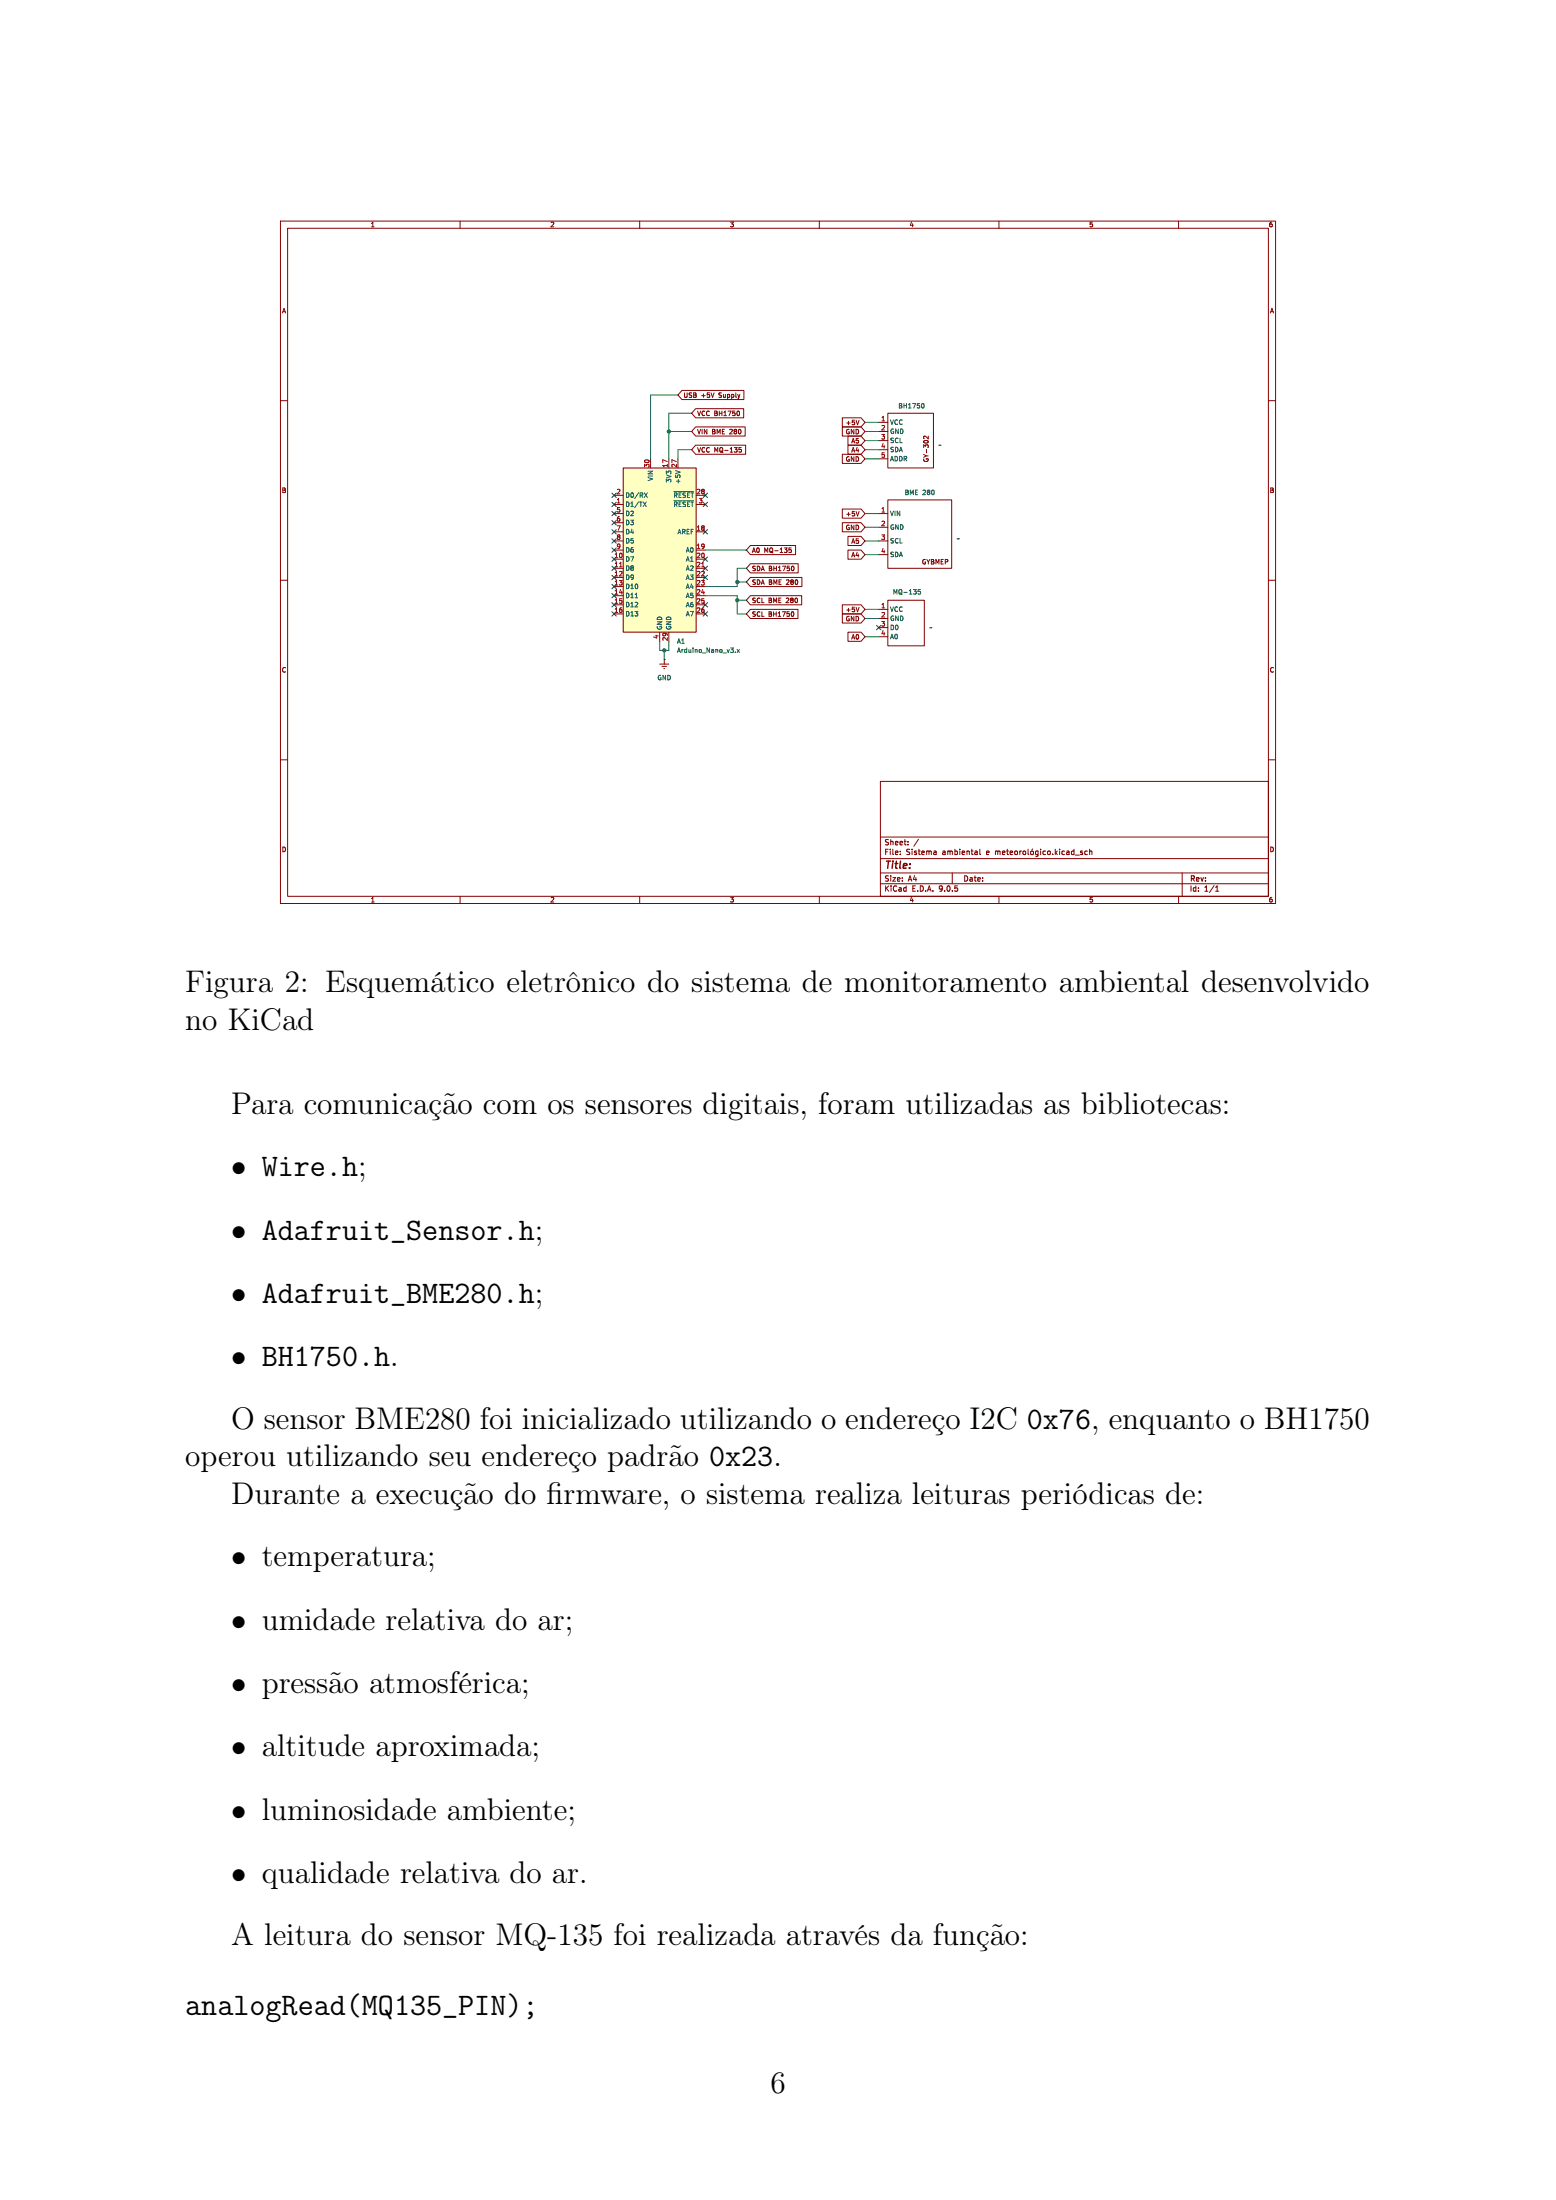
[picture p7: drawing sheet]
<svg xmlns="http://www.w3.org/2000/svg" width="210mm" height="297mm" viewBox="0 0 210 297" stroke-linecap="round" stroke-linejoin="round" font-family="sans-serif">
<g fill="none" stroke="#840000" stroke-width=".13">
<path d="M37.8 29.8h134.4v92.2h-134.4zM38.8 30.8h132.4v90.2h-132.4zM62.1 29.8v1M86.3 29.8v1M110.6 29.8v1M134.8 29.8v1M159.1 29.8v1M37.8 54.1h1M171.2 54.1h1M37.8 78.3h1M171.2 78.3h1M37.8 102.6h1"/>
<path d="M118.8 105.5h52.4v15.5h-52.4zM118.8 119.3h52.4M118.8 117.9h52.4M118.8 115.9h52.4M118.8 113h52.4M121.5 115.3v.1M121.5 114.9v.1M122.5 114v.1M122.5 113.6v.1M124 113.3l-.7 .9M126.1 114.9l.2 .1v.4M126.3 115.3l-.2 .1"/>
<path d="M126.3 115.1h-.2M128.5 117.9v1.4M131.9 114.9v.5M131.9 115.3l-.1 .1M131.9 115.1h-.1M132.2 114.6v.7l.1 .1M133.1 115.1h.4l-.1-.2h-.2l-.1 .1 .1 .3h.2M134.3 115l.3-.1 .1 .1M134.3 114.9v.5M134.7 115l.1-.1h.1l.1 .5M134.7 115v.4M135.3 115.1h.3v-.2h-.2l-.1 .1v.3h.3"/>
<path d="M135.8 114.9h.3M135.9 114.6v.7l.2 .1M136.3 115.1h.4l-.1-.2h-.2l-.1 .1 .1 .3h.2M137 114.9h.2l.1 .1v.2l-.1 .2-.3-.2zM137.6 114.9v.5M137.8 114.9l-.2 .1M138.1 114.9h.2l.1 .1v.2l-.1 .2-.2-.2zM138.7 114.6v.7l.2 .1M139.2 114.9h.1l.2 .1v.2l-.2 .2-.2-.2zM139.4 114.6l-.1 .1M140.1 114.9h-.2l-.1 .1v.3h.3M140.1 114.9v.6l-.1 .1h-.2"/>
<path d="M140.4 114.6v.1M140.4 114.9v.5M141.1 114.9h-.2l-.1 .1v.3h.3M141.4 114.9h.2l.2 .1v.2l-.2 .2-.2-.2zM142.1 115.3v.1M142.4 114.6v.8M142.5 115.1l.2 .3M142.7 114.9l-.3 .3M143 114.6v.1M143 114.9v.5M143.7 114.9h-.2l-.2 .1 .1 .3h.3M144 114.9h.3v.5"/>
<path d="M144.3 115.1l-.4 .1 .1 .2 .3-.1M144.9 114.9h-.2l-.1 .1 .1 .3h.2M144.9 114.6v.8M145.1 115.4h.6M146.1 114.9h-.2l-.1 .1v.1l.3 .1v.1h-.3M146.7 114.9h-.2l-.1 .1 .1 .3h.2M147.1 115l.2-.1 .1 .5M147.1 114.6v.8M159.5 117.9v3.1M164.1 119.8l.2-.2v.7M171.2 102.6h1M62.1 121v1"/>
<path d="M86.3 121v1M110.6 121v1M134.8 121v1M159.1 121v1M164.1 120.3h.4"/>
</g>
<path d="M84.1 63.2h9.9v22.1h-9.9z" fill="#ffffc2"/>
<g fill="none" stroke="#840000" stroke-width=".13">
<path d="M92 52.7h8.4v1.2h-8.4l-.5-.6zM93.9 57.6h6.7v1.3h-6.7l-.6-.6zM93.9 55.2h6.5v1.2h-6.5l-.6-.6zM99.7 55.5l.1 .2-.1 .4M113.7 57.6h2.5l.5 .7-.5 .6h-2.5zM113.7 56.4h2.5l.5 .6-.5 .6h-2.5zM114.4 58.9h1.8l.5 .6-.5 .6h-1.8zM115.9 56.7l-.2 .6M118.6 57h1.2M118.6 58.3h1.2M118.6 59.5h1.2M119.8 55.8h6.2v7.4h-6.2z"/>
<path d="M124.7 59.2h.1M125.3 58.9v.4l-.5-.4-.1 .1v.2M82.9 66.9h1.2M82.9 68.1h1.2M82.9 69.3h1.2M82.9 70.6h1.2M82.9 71.8h1.2M82.9 73h1.2M82.9 74.3h1.2M82.9 75.5h1.2M82.9 76.7h1.2M82.9 78h1.2"/>
<path d="M82.9 79.2h1.2M84.1 63.2h9.9v22.1h-9.9zM87.8 61.9v1.3M90.3 61.9v1.3M91.5 61.9v1.3M93.9 60.1h6.7v1.2h-6.7l-.6-.6zM94 66.9h1.2M94 68.1h1.2M94 71.8h1.2M94 74.3h1.2M94 75.5h1.2M94 76.7h1.2"/>
<path d="M94 78h1.2M94 79.2h1.2M100 60.4h-.3v.3h.3v.3h-.3M101.3 78h6.9v1.2h-6.9l-.6-.6zM101.3 76.1h6.4v1.2h-6.4l-.6-.6zM101.3 73.6h6.1v1.3h-6.1l-.6-.6zM106.8 74h-.3v.3l.3-.1v.3h-.3M107.1 76.5l.1 .2-.1 .3M113.7 61.3h2.5l.5 .6-.5 .7h-2.5zM113.7 68.7h2.5l.5 .6-.5 .7h-2.5zM113.7 70.6h2.5l.5 .6-.5 .6h-2.5zM114.4 74.3h1.8l.5 .6-.5 .6h-1.8z"/>
<path d="M114.4 60.1h1.8l.5 .6-.5 .6h-1.8zM114.4 72.4h1.8l.5 .6-.5 .6h-1.8zM115.9 69l-.2 .7M118.6 69.3h1.2M118.6 73h1.2M118.6 71.2h1.2M118.6 74.9h1.2M118.6 60.7h1.2M118.6 61.9h1.2M119.8 67.5h8.6v9.2h-8.6zM82.9 80.4h1.2M82.9 81.6h1.2"/>
<path d="M82.9 82.9h1.2M89 85.3v1.3M89 89.7h1.3M89.3 90h.7M89.6 90.3h.1M89.7 89h.1M89.7 89v.7M90.3 85.3v1.3M94 80.4h1.2M94 81.6h1.2M94 82.9h1.2M101.3 80.4h6.9v1.2h-6.9l-.6-.6z"/>
<path d="M101.3 82.3h6.4v1.2h-6.4l-.6-.6zM107 82.6l.1 .2-.1 .4M113.7 81.6h2.5l.5 .7-.5 .6h-2.5zM113.7 82.9h2.5l.5 .6-.5 .6h-2.5zM114.4 85.3h1.8l.5 .7-.5 .6h-1.8zM115.9 82l-.2 .6M118.6 82.3h1.2M118.6 83.5h1.2M118.6 84.7h1.2M118.6 86h1.2M119.8 81h4.9v6.2h-4.9z"/>
</g>
<g fill="none" stroke="#006464" stroke-width=".13">
<path d="M124.5 54.5a.33 .33 0 0 1 .2 .3 .33 .33 0 0 1-.2 .3M86.8 67.8l.4 .6M87 66.5l.4 .7M87.2 67.8l-.4 .6M87.4 66.5l-.4 .7M90.9 66.4h2.7M90.9 67.6h2.7M91.2 63.5l.6 .2M124.2 79.6h-.3v.3h.3v.2h-.3M85.7 80.7h.4M99.2 88v.1M99.5 87.7l.3 .4"/>
<path d="M99.8 87.7l-.3 .4"/>
</g>
<path d="M83.6 76.5h.4M94.7 76.5h.3" fill="none" stroke="#a90000" stroke-width=".13"/>
<g fill="none" stroke="#009600" stroke-width=".13">
<path d="M90.3 58.3h3M91.5 53.3h-3.7v8.6M93.3 55.8h-3v6.1M116.7 58.3h1.9M116.7 59.5h1.9M116.7 57h1.9M93.3 60.7h-1.8v1.2M95.2 74.3h5.5M99.5 78.6h1.2M100.7 76.7h-1.2v2.5h-4.3M116.7 60.7h1.9M116.7 73h1.9"/>
<path d="M116.7 74.9h1.9M116.7 69.3h1.9M116.7 61.9h1.9M116.7 71.2h1.9M89 86.6v1.2h1.3v-1.2M89.7 87.8v1.2M95.2 80.4h4.3v2.5h1.2M99.5 81h1.2M116.7 86h1.9M116.7 83.5h1.9M116.7 82.3h1.9"/>
</g>
<g fill="none" stroke="#000084" stroke-width=".13">
<path d="M82.6 66.6l.6 .6M82.6 75.2l.6 .6M82.6 76.4l.6 .6M82.6 69l.6 .6M82.6 77.7l.6 .6M82.6 78.9l.6 .6M82.6 71.5l.6 .6M82.6 74l.6 .6M82.6 72.7l.6 .6M82.6 67.8l.6 .6M82.6 70.3l.6 .6M83.2 66.6l-.6 .6"/>
<path d="M83.2 75.2l-.6 .6M83.2 76.4l-.6 .6M83.2 77.7l-.6 .6M83.2 78.9l-.6 .6M83.2 71.5l-.6 .6M83.2 74l-.6 .6M83.2 69l-.6 .6M83.2 72.7l-.6 .6M83.2 67.8l-.6 .6M83.2 70.3l-.6 .6M94.9 66.6l.6 .6M94.9 77.7l.6 .6"/>
<path d="M94.9 71.5l.6 .6M94.9 76.4l.6 .6M94.9 75.2l.6 .6M94.9 67.8l.6 .6M95.5 66.6l-.6 .6M95.5 77.7l-.6 .6M95.5 71.5l-.6 .6M95.5 76.4l-.6 .6M95.5 75.2l-.6 .6M95.5 67.8l-.6 .6M82.6 80.1l.6 .6M82.6 81.4l.6 .5"/>
<path d="M82.6 82.6l.6 .6M83.2 80.1l-.6 .6M83.2 81.4l-.6 .5M83.2 82.6l-.6 .6M94.9 81.4l.6 .5M94.9 82.6l.6 .6M95.5 81.4l-.6 .5M95.5 82.6l-.6 .6M118.3 84.4l.6 .6M118.9 84.4l-.6 .6"/>
</g>
<g fill="#009600" stroke="#009600" stroke-width=".13">
<circle cx="89.7" cy="87.8" r=".22"/>
<circle cx="90.3" cy="58.3" r=".22"/>
<circle cx="99.5" cy="78.6" r=".22"/>
<circle cx="99.5" cy="81" r=".22"/>
</g>
<g font-size="4.2">
<text x="25" y="133.9">Figura 2: Esquemático eletrônico do sistema de monitoramento ambiental desenvolvido</text>
<text x="25" y="139">no KiCad</text>
<text x="31.2" y="150.4">Para comunicação com os sensores digitais, foram utilizadas as bibliotecas:</text>
<text x="31.2" y="158.8">• Wire.h;</text>
<text x="31.2" y="167.4">• Adafruit_Sensor.h;</text>
<text x="31.2" y="175.9">• Adafruit_BME280.h;</text>
<text x="31.2" y="184.5">• BH1750.h.</text>
<text x="25" y="198">operou utilizando seu endereço padrão 0x23.</text>
<text x="31.2" y="192.9">O sensor BME280 foi inicializado utilizando o endereço I2C 0x76, enquanto o BH1750</text>
<text x="31.2" y="203.1">Durante a execução do f</text>
<text x="73.8" y="203.1">irmware, o sistema realiza leituras periódicas de:</text>
<text x="31.2" y="211.5">• temperatura;</text>
<text x="31.2" y="220">• umidade relativa do ar;</text>
<text x="31.2" y="228.6">• pressão atmosférica;</text>
<text x="31.2" y="237.1">• altitude aproximada;</text>
<text x="31.2" y="245.6">• luminosidade ambiente;</text>
<text x="31.2" y="254.2">• qualidade relativa do ar.</text>
<text x="31.2" y="262.6">A leitura do sensor MQ-135 foi realizada através da função:</text>
<text x="25" y="272">analogRead(MQ135_PIN);</text>
<text x="104" y="282.5">6</text>
</g>
<text font-size="1.4" fill="#840000" x="119.3" y="117.6">Title:</text>
<g font-size="1" fill="#840000">
<text x="119.3" y="119.1">Size:</text>
<text x="119.3" y="115.5">File:</text>
<text x="119.3" y="114.2">Sheet:</text>
<text x="122.3" y="115.5">Sistema</text>
<text x="122.5" y="119.1">A4</text>
<text x="127.2" y="115.5">ambiental</text>
<text x="130" y="119.1">Date:</text>
<text x="160.5" y="119.2">Rev:</text>
<text x="119.3" y="120.5">KiCad</text>
<text x="123.1" y="120.5">E.D.A.</text>
<text x="126.7" y="120.5">9.0.5</text>
<text x="160.5" y="120.5">Id:</text>
<text x="162.5" y="120.5">1/1</text>
</g>
<g font-size=".9" fill="#840000">
<text x="50" y="30.8">1</text>
<text x="74.2" y="30.8">2</text>
<text x="98.5" y="30.8">3</text>
<text x="122.7" y="30.8">4</text>
<text x="146.9" y="30.8">5</text>
<text x="171.2" y="30.8">6</text>
<text x="38" y="42.4">A</text>
<text x="171.4" y="42.4">A</text>
<text x="92.2" y="53.8">USB</text>
<text x="94.6" y="53.8">+5V</text>
<text x="97" y="53.8">Supply</text>
<text x="94" y="58.7">VIN</text>
<text x="94" y="56.3">VCC BH1750</text>
<text x="96.1" y="58.7">BME 280</text>
<text x="114.1" y="58.7">GND</text>
<text x="114.1" y="57.5">+5V</text>
<text x="114.8" y="59.9">A5</text>
<text x="94" y="61.2">VCC MQ-135</text>
<text x="114.1" y="62.4">GND</text>
<text x="114.8" y="61.2">A4</text>
<text x="125.4" y="62.5" transform="rotate(-90 125.4 62.5)">GY-302</text>
<text x="38" y="66.6">B</text>
<text x="114.1" y="69.8">+5V</text>
<text x="114.1" y="71.6">GND</text>
<text x="171.3" y="66.6">B</text>
<text x="101.4" y="77.2">SDA BH1750</text>
<text x="101.4" y="74.7">A0</text>
<text x="103.1" y="74.7">MQ-135</text>
<text x="114.8" y="75.3">A4</text>
<text x="114.8" y="73.5">A5</text>
<text x="124.4" y="76.3">GYBMEP</text>
<text x="101.4" y="81.5">SCL BME 280</text>
<text x="101.4" y="79">SDA BME 280</text>
<text x="101.4" y="83.3">SCL BH1750</text>
<text x="114.1" y="82.7">+5V</text>
<text x="114.1" y="84">GND</text>
<text x="114.8" y="86.4">A0</text>
<text x="38" y="90.9">C</text>
<text x="171.3" y="90.9">C</text>
<text x="38" y="115.1">D</text>
<text x="171.3" y="115.1">D</text>
<text x="50" y="121.9">1</text>
<text x="74.2" y="121.9">2</text>
<text x="98.5" y="121.9">3</text>
<text x="122.7" y="121.9">4</text>
<text x="146.9" y="121.9">5</text>
<text x="171.2" y="121.9">6</text>
</g>
<g font-size=".9" fill="#a90000">
<text x="118.9" y="56.9">1</text>
<text x="118.9" y="58.1">2</text>
<text x="118.9" y="59.4">3</text>
<text x="87.7" y="63.2" transform="rotate(-90 87.7 63.2)">30</text>
<text x="90.1" y="63.2" transform="rotate(-90 90.1 63.2)">17</text>
<text x="91.4" y="63.2" transform="rotate(-90 91.4 63.2)">27</text>
<text x="118.9" y="60.6">4</text>
<text x="118.9" y="61.8">5</text>
<text x="83.2" y="66.7">2</text>
<text x="83.2" y="68">1</text>
<text x="83.2" y="69.2">5</text>
<text x="83.2" y="70.4">6</text>
<text x="83.2" y="71.7">7</text>
<text x="93.9" y="66.7">28</text>
<text x="93.9" y="71.7">18</text>
<text x="94.2" y="68">3</text>
<text x="118.9" y="69.2">1</text>
<text x="118.9" y="71.1">2</text>
<text x="82.9" y="75.4">10</text>
<text x="82.9" y="76.6">11</text>
<text x="82.9" y="77.8">12</text>
<text x="83.2" y="72.9">8</text>
<text x="83.2" y="74.1">9</text>
<text x="93.9" y="74.1">19</text>
<text x="93.9" y="75.4">20</text>
<text x="93.9" y="76.6">21</text>
<text x="93.9" y="77.8">22</text>
<text x="118.9" y="72.9">3</text>
<text x="118.9" y="74.8">4</text>
<text x="82.9" y="79.1">13</text>
<text x="82.9" y="80.3">14</text>
<text x="82.9" y="81.5">15</text>
<text x="82.9" y="82.8">16</text>
<text x="93.9" y="79.1">23</text>
<text x="93.9" y="80.3">24</text>
<text x="93.9" y="81.5">25</text>
<text x="93.9" y="82.8">26</text>
<text x="118.9" y="82.1">1</text>
<text x="118.9" y="83.4">2</text>
<text x="88.9" y="86.3" transform="rotate(-90 88.9 86.3)">4</text>
<text x="90.1" y="86.6" transform="rotate(-90 90.1 86.6)">29</text>
<text x="118.9" y="84.6">3</text>
<text x="118.9" y="85.8">4</text>
</g>
<g font-size=".9" fill="#006464">
<text x="120.1" y="57.4">VCC</text>
<text x="120.1" y="58.7">GND</text>
<text x="120.1" y="59.9">SCL</text>
<text x="121.2" y="55.2">BH1750</text>
<text x="88.2" y="65" transform="rotate(-90 88.2 65)">VIN</text>
<text x="90.7" y="65.2" transform="rotate(-90 90.7 65.2)">3V3</text>
<text x="91.9" y="65.4" transform="rotate(-90 91.9 65.4)">+5V</text>
<text x="120.1" y="61.1">SDA</text>
<text x="120.1" y="62.4">ADDR</text>
<text x="126.6" y="60.5">~</text>
<text x="84.4" y="67.3">D0/RX</text>
<text x="84.4" y="68.5">D1/TX</text>
<text x="84.4" y="69.8">D2</text>
<text x="84.4" y="71">D3</text>
<text x="90.8" y="67.3">~{RESET}</text>
<text x="90.8" y="68.5">~{RESET}</text>
<text x="120.1" y="69.8">VIN</text>
<text x="120.1" y="71.6">GND</text>
<text x="122" y="66.9">BME 280</text>
<text x="84.4" y="72.2">D4</text>
<text x="84.4" y="73.4">D5</text>
<text x="84.4" y="74.7">D6</text>
<text x="84.4" y="75.9">D7</text>
<text x="84.4" y="77.1">D8</text>
<text x="91.4" y="72.2">AREF</text>
<text x="92.5" y="74.7">A0</text>
<text x="92.5" y="75.9">A1</text>
<text x="92.5" y="77.1">A2</text>
<text x="120.1" y="73.4">SCL</text>
<text x="120.1" y="75.3">SDA</text>
<text x="129.1" y="73.1">~</text>
<text x="84.4" y="78.4">D9</text>
<text x="84.4" y="79.6">D10</text>
<text x="84.4" y="80.8">D11</text>
<text x="84.4" y="82.1">D12</text>
<text x="84.4" y="83.3">D13</text>
<text x="92.5" y="78.4">A3</text>
<text x="92.5" y="79.6">A4</text>
<text x="92.5" y="80.8">A5</text>
<text x="92.5" y="82.1">A6</text>
<text x="92.5" y="83.3">A7</text>
<text x="120.1" y="82.7">VCC</text>
<text x="120.1" y="83.9">GND</text>
<text x="120.4" y="80.3">MQ-135</text>
<text x="89.5" y="85.1" transform="rotate(-90 89.5 85.1)">GND</text>
<text x="90.7" y="85.1" transform="rotate(-90 90.7 85.1)">GND</text>
<text x="91.3" y="87">A1</text>
<text x="91.3" y="88.2">Arduino_Nano_v3.x</text>
<text x="120.1" y="85.1">D0</text>
<text x="120.1" y="86.4">A0</text>
<text x="125.4" y="85.1">~</text>
<text x="88.7" y="91.9">GND</text>
</g>
</svg>
